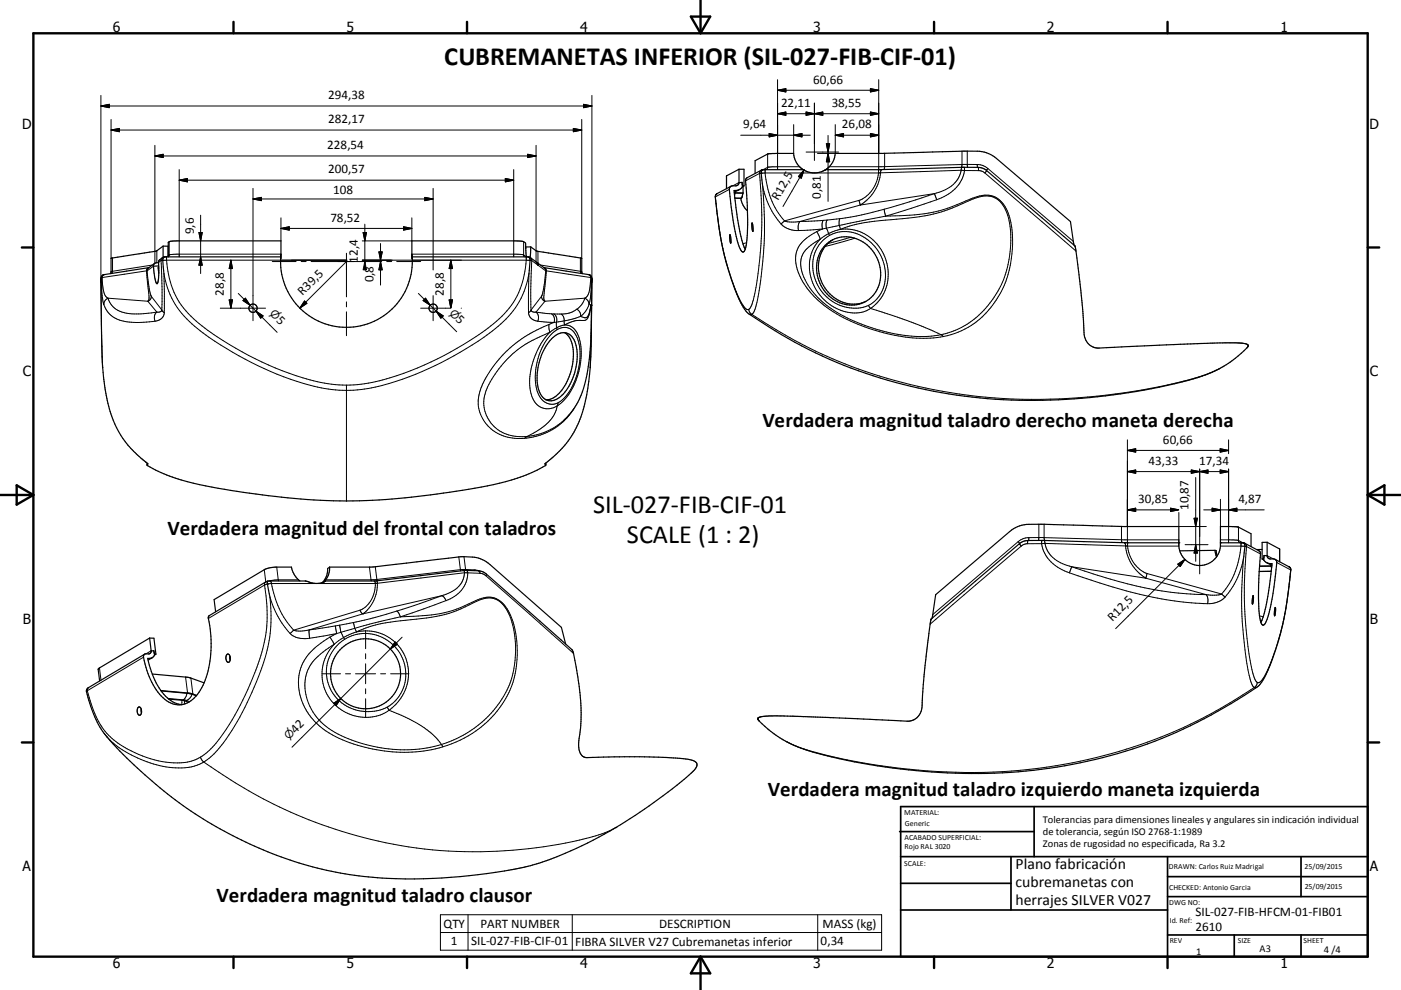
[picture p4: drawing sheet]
<svg xmlns="http://www.w3.org/2000/svg" width="420mm" height="297mm" viewBox="0 0 420 297" stroke-linecap="round" stroke-linejoin="round" font-family="sans-serif">
<g fill="none" stroke="#000" stroke-width=".36">
<path d="M214.9 58.1l-.4 .5a86.9 86.9 0 0 0 8 33l1.3 1.9a145.5 145.5 0 0 0 91.2 26.5 171.9 171.9 0 0 0 45-7l5.5-2.4M215 58.1h-.1M217.8 52.8v3.8M217.8 52.8h.1M219.2 55.9l-4.2 2.2M220.2 57.9h2.6M220.3 59.5h1.8M220.3 57.9h2.4M221.6 54.8a.99 .99 0 0 1-1 1h-1.1l-.6 .3a1.93 1.93 0 0 0-.1 1.8 60.6 60.6 0 0 0 3.2 17 .69 .69 0 0 0 .8 .7 .69 .69 0 0 0 .6-.8M221.6 50.8h1.5v5M221.6 50.8v4M221.6 50.8l-3.8 2"/>
<path d="M221.7 56.9l-1.6 .8M222.1 59.5a6.4 6.4 0 0 0 2 3.8M222.3 59.4l-.2 .1M222.3 59.4h.1M222.5 54.7l.2 1.2M222.5 54.7l-.9 .1M222.5 54.7l.1 1.3M222.6 56a2.54 2.54 0 0 1-2.5 1.2 70.1 70.1 0 0 0 3.2 17.3l.1 .3M222.7 55.9l-.1 .1M222.7 57.9l-.4 1.5M222.8 57.9h-.1M222.8 55.9v2"/>
<path d="M223.1 55.8l-.4 .1M223.1 55.8l-.5 .2M228.8 50.9l-4.8 2.4-.5 .7a83.2 83.2 0 0 1 0 20.5l-.1 .3M228.8 50.9a.91 .91 0 0 0-.6 1.1l.5 4M228.8 50.9h12M240.8 50.9l-.5-.3a6.1 6.1 0 0 1-2.4-4.6l-7.8 .2-3.7 2v3.8M240.8 50.9l.1 .1a6.3 6.3 0 0 0 5.9 .3l.7-.4h16.4l29.4-.7a3.9 3.9 0 0 1 2.5 1l26.5 22.6M247.5 50.9l.5-.3a6.3 6.3 0 0 0 2.4-4.6h14.4l28.2-.6a8.9 8.9 0 0 1 5.7 2.1l22.2 19 1.1 7.1M46.4 79l-1.9 1.4M47.5 78.8a1.12 1.12 0 0 0-1.5 1.1M47.6 79.8l-1.6 .1M48.8 77.2l-.1 .1a1.92 1.92 0 0 0-1.1 2.6l-.1 3.7a1.47 1.47 0 0 1-.5 1.5l-.6-2-.4-3.2"/>
<path d="M48.9 73.8l-2.1 1.5-13.4 2.1-.1 4.3-.2 .4M48.9 73.8l1.5 .1v3.1M48.9 73.8v3.4M49.4 77.1l-.6 .1M50.4 77.1v-4.4l.7-.3 33.1-.1-.1 5.3M84.2 77.1h-34.8a.93 .93 0 0 0-.6 1l.4 4M84.2 76.3a19.7 19.7 0 0 0 19.7 21.9 19.7 19.7 0 0 0 19.6-21.9M123.6 77.1h34.7a.92 .92 0 0 1 .6 1l-.3 4M157.6 74l.2 3.1M157.6 74.5v-1.6l-.6-.4-1.2-.2h-32.3l.1 5.3M158.4 77.1l.5 .1M158.9 77.2l1.7 1.3 .7 1"/>
<path d="M159.1 74.1l1.8 1.2 13.5 2.2M159.1 74.1l-.1 3.2M159.1 74.1h-1.5M160.8 78.8l.5 .2v.5M161.2 78.9l2 1.5M161.3 79.5h.1M174.4 77.5h.1M174.4 77.5v4.2l.2 .4M218.8 70.4v.9l.3 1.6M218.8 70.4h.1M218.9 70.4l.2 2.5M219.1 72.9h.1"/>
<path d="M225.5 66.9l.2 2.5-.3-1.4zM225.7 69.4h.1M247.4 73.6a9.6 9.6 0 0 1 15.1 3 9.9 9.9 0 0 1-4.3 14.5 10.7 10.7 0 0 1-13.4-9.9 9.7 9.7 0 0 1 2.6-7.6zM249.8 71.9a10.4 10.4 0 0 0-1.5 15.7 9.7 9.7 0 0 0 11.3 2.8M322.3 73.8l1.7 13.2 1 13.3a4.3 4.3 0 0 0 4.5 4.1l30.4-1.3 11.5-.2a3.6 3.6 0 0 1 2.8 .8v.2a7.9 7.9 0 0 1-2.9 2.8l-2.5 1.9-3.3 2M322.3 73.8h.1M44.6 80.3l-13.4 2.1-.6 .3-.3 1 .1 13.7a115.3 115.3 0 0 0 1.1 19.5 31 31 0 0 0 10.2 20.1l2.6 2.1M44.6 80.3h.1M47.5 81.1l.1 .8M47.6 80.2h-.2l.1 .9M47.6 81l-.1 .1M163.1 80.3h.1"/>
<path d="M163.1 80.3l13.4 2.1 .6 .3 .4 .9-.2 13.8a95.3 95.3 0 0 1-2 23.8 29.8 29.8 0 0 1-11.9 17.9M169.2 99.8a7.5 7.5 0 0 1 2.7 7.2 16.7 16.7 0 0 1-5.5 12.1l-1.4 .7-1.3 .1M177.3 92a86.4 86.4 0 0 1-2.4 24.5 21.3 21.3 0 0 1-5.9 9.6M165.3 101.7a4.1 4.1 0 0 1 5.6-1.2 9.5 9.5 0 0 1 1.9 8.8 14.4 14.4 0 0 1-6.1 10.6 3.5 3.5 0 0 1-5.1-2.6 17.3 17.3 0 0 1 3.7-15.6zM365.5 110.6h.1M44.3 139.1v.1M44.3 139.2a.27 .27 0 0 0-.2 .3 .27 .27 0 0 0 .2 .2 55.6 55.6 0 0 0 19.2 6.4l1.9 .4a197.6 197.6 0 0 0 54.1 3 227.2 227.2 0 0 0 33.9-5.5l4.3-1.5 3.4-1.5 2.3-1.3 .2-.2-.2-.3M163.4 139.1v.1M80.3 174.4l-17.5 10.3-.3 .3a35.8 35.8 0 0 1-1.6 20.6 8.6 8.6 0 0 1-7.5 5.9 9.9 9.9 0 0 1-7.4-6 23.3 23.3 0 0 1-2.9-8.9l.3-.4M80.3 174.4l11.3-.1a7.6 7.6 0 0 0 5.5 .3M80.3 174.4l-.2 .7 .8 4M89.9 174.3a6.7 6.7 0 0 1-2.5-4.2l-5.2 .1-2.8 .6-15.2 9.1 .4 3.6"/>
<path d="M97.5 174.3l-.3 .3M97.5 174.4l-.4 .2M97.5 174.3h.1M97.5 174.3h15.3l26.4-3.1 5.2 .2 1.4 .8 25.8 23a97.2 97.2 0 0 1 2.5 15.8 57.2 57.2 0 0 1-.6 12.2 3.4 3.4 0 0 0 2 4l19.2-.1a57.8 57.8 0 0 1 13.3 1.2 1.45 1.45 0 0 1 1 1.2 1.45 1.45 0 0 1-.7 1.4l-3.9 3.5a144.4 144.4 0 0 1-39.2 23.3l-3.7 1.3-4.6 1.2a163.9 163.9 0 0 1-50.7 2.4 122.6 122.6 0 0 1-67.1-34.2 42.3 42.3 0 0 1-10.3-12.5l-2.4-6.6-.5-1.9 .2-.8 17.3-10.4M97.6 174.3h-.1M98.8 170.1h13.3l25.9-3.1 3.7 .1a8.8 8.8 0 0 1 5.2 2.3l21.4 18.8 1.3 5M98.8 170.1a5.5 5.5 0 0 1-1.8 4.5M98.8 170.1l-.6 .5a5.4 5.4 0 0 1-1.6 4.2M353.4 162.8a787.8 787.8 0 0 1-40.5-.7l-4.7 .1a3.9 3.9 0 0 0-2.6 .9l-26.4 22.6M364.2 165.1l-10.5 .2M364.2 165.1l.4 .1 .3 1.6M364.2 165.1l.5 2"/>
<path d="M365.9 162.8h6.7a.9 .9 0 0 1 .6 1.1l-.4 4M372.6 162.8l4.8 2.4 .5 .6a98.3 98.3 0 0 0-.1 20.2l.2 .8M375.1 164v-3.9l-3.8-2-2.2-.1h-3.2v5.8a6.2 6.2 0 0 1-6.2 5.9 6.2 6.2 0 0 1-6.3-5.9v-5.8h-16.7l-12-.4a130.5 130.5 0 0 0-18.3 0l-1.3 .4-1.8 1-22.8 19.4-1 7.1M375.7 178.7l.1 1.2-.3 1.3-.1-1.1zM378.4 167.7l.4 .2M378.4 164.9h-1.6M378.4 167.7l.5 .3M378.8 167.9l.1 .1M378.9 168a2.62 2.62 0 0 0 2.5 1.1l-.7 6.1a43.1 43.1 0 0 1-2.7 11.5M379 166.7l-.2 1.2M379 166.7h.9M379 166.7l-.1 1.3"/>
<path d="M379.8 168.8l1.5 .8M379.9 162.7v4M379.9 162.7h-1.5v5M379.9 162.7l3.8 2v3.8M379.9 166.7a.99 .99 0 0 0 1 1h.9a1.05 1.05 0 0 1 1 1.1 66.2 66.2 0 0 1-3.4 18.1 .69 .69 0 0 1-.7 .7 .69 .69 0 0 1-.7-.8M381.1 169.8l-3.5 .1M381.1 171.4l-3.6 .1M381.3 169.8l-3.7 .1M382.3 167.8l4.2 2.3 .4 .5a87.8 87.8 0 0 1-8 33l-1.2 1.8a145.3 145.3 0 0 1-91.2 26.6 174.3 174.3 0 0 1-44.5-6.9l-6.1-2.5M44.9 191.4l1.3 .1 .5 4.7M44.9 191.4l.4 3.8M44.9 191.4l-15.3 9.1-.2 .4 .5 3.4"/>
<path d="M45.3 195.2v.1M45.3 195.3a.83 .83 0 0 1-.7 .9h-1.2M45.6 197.3l-1.2 .8M46.1 195.2l.3 1.2M46.1 195.2l-.8 .1M46.1 195.2l.2 1.3M46.3 196.5a1.77 1.77 0 0 1-2 1 20.2 20.2 0 0 0 6.9 12.7l1.7 .9 1.7 .3M46.4 196.4l-.1 .1M46.7 196.2l-.3 .2M46.7 196.2l-.3 .3M68.1 196.3a1.23 1.23 0 0 1 .8 2 .62 .62 0 0 1-.8 .3 .62 .62 0 0 1-.3-.8l-.1-.8zM68.9 196.9l.1 1.1"/>
<path d="M279.1 185.8l-1.8 13.8-.8 10.1a7.2 7.2 0 0 1-1.3 5.3l-1.4 1-1.4 .4-37.6-1.6h-5l-2.3 .5M279.1 185.8h.1M279.2 185.7l-.1 .1M279.2 185.7h.1M375.5 181.2h.1M382.3 182.3l.1 .9-.3 1.5zM382.4 182.3h-.1M41.4 212.3a.6 .6 0 0 1 .7-.1 .6 .6 0 0 1 .3 .6 1.13 1.13 0 0 1-.7 1.8 1.8 1.8 0 0 1-.3-2.3zM42.3 212.8l.1 1.1M45.6 202.2l10.9 1 4.7 1.7M48.2 207.2l8.9 .8 1.9 .6M48.3 207.3l8.2 .7 2.4 .7"/>
<path d="M50.6 209.7l4.4 .4 1.5 .6M227.2 215.7l.1 .1M227.3 215.5l-.1 .1M227.3 215.5v.4M227.3 215.9h.1M227.3 215.4v.1M227.3 215.9v.1M227.3 215.4h.1M227.3 216l.2 .1M227.4 216v.1M227.5 215.3l-.1 .1M227.5 215.3h.1"/>
<path d="M227.5 216.1v.1M227.5 216.2a33.4 33.4 0 0 0 8.4 6.4M235.9 222.6h.1"/>
<circle cx="75.9" cy="92.5" r="1.26"/>
<circle cx="129.9" cy="92.5" r="1.25"/>
<circle cx="109.6" cy="202.1" r="10.5"/>
</g>
<g fill="none" stroke="#000" stroke-width=".3">
<path d="M30.3 28.6v56.1l.5 25.6M30.3 31.8h147.2M30.3 31.8l2.5-.5v1zM33.3 39h141.1M33.3 39l2.5-.5v1zM33.3 35.8v41.7M171.9 38.5l2.5 .5-2.5 .5zM174.4 35.8v41.7M175 31.3l2.5 .5-2.5 .5zM177.5 28.6v56.1l-.5 25.6M233.1 23.9v27M233.1 27.1h30.3"/>
<path d="M233.1 27.1l2.5-.5v1zM233.1 34.1l2.5-.5v1zM233.1 34.1h30.3M237.9 37.4v8.6M241.7 33.6l2.5 .5-2.5 .5zM244.2 30.9v17.2M244.2 34.1l2.5-.5v1zM250.4 37.4v8.6h-5.3M261 26.6l2.4 .5-2.4 .5zM261 33.6l2.4 .5-2.4 .5zM263.4 23.9v27M46.4 43.6v35.4"/>
<path d="M46.4 46.8h114.3M46.4 46.8l2.5-.5v1zM53.7 50.9v26.2M53.7 54.1h100.3M53.7 54.1l2.5-.6v1.1zM75.9 59.7h54M75.9 59.7l2.5-.5v1zM75.9 56.5v39.7M127.4 59.2l2.5 .5-2.5 .5zM129.9 56.5v24.5M151.5 53.5l2.5 .6-2.5 .5zM154 50.9v26.2"/>
<path d="M158.2 46.3l2.5 .5-2.5 .5zM160.7 43.6v35M214.5 59.1h-.1M214.5 59.1a90.5 90.5 0 0 0 7.2 30.7l1.3 2.2a1.26 1.26 0 0 0 1.5 .8M215 58.1l-.5 .5v.5M217.8 52.8v3.8M218.7 56.8l-4.2 2.3M220.3 59.4l1.9 .1M220.3 57.9l-.1 .7M220.4 57.5v.4M220.5 57.2l-.4 .2M221.6 54.8l-1.9 1"/>
<path d="M222.1 40.6h20.8M227.7 52l-4.2 2.3M227.7 52a144.5 144.5 0 0 1 .5 21.1 85.1 85.1 0 0 1-2.8 18.4l-.9 1.3M228.2 51.1l-.4 .5-.1 .4M229.4 51.9l-1.7 .1M229.4 50.9v1M229.4 51.9a24.2 24.2 0 0 0 5.8 14.4M230.1 46.2v4M230.1 50.2l-1.3 .7M230.1 50.2l-.2 .7M230.6 40.1l2.5 .5-2.5 .5zM237.9 40.6l2.5-.5v1z"/>
<path d="M239.7 50l-9.6 .2M241 51l-6.3 11M241 51l-.8 2.5-.8-.5zM241.7 45.6h9.7M247.8 43.1h.9l-.4 2.5zM248.3 40.6v19.8M248.3 46l.4 2.5h-.9zM250.4 40.6h13M250.4 40.6l2.5-.5v1zM261 40.1l2.4 .5-2.4 .5zM263.4 50.9a9.7 9.7 0 0 1-5.9 9.2M264 51.8l-34.6 .1"/>
<path d="M264 51.8a12.7 12.7 0 0 1-6.1 9.7M264.4 50.9l-.4 .9M265.2 46v4M265.2 50h-16.6M265.2 50l-.2 .9M280.1 58.1l.7 1.8M280.1 58.1a153.3 153.3 0 0 1-27.5 7.4l-.8 .1M280.1 58.1l-22.2 3.4M280.8 59.9l-15.3 4.9M288.2 51.1l-24.2 .7M288.2 51.1l1 .1M288.2 51.1a8.5 8.5 0 0 1-6.7 6.6l-1.4 .4"/>
<path d="M288.4 45.4v4.2l-.2 .6M288.5 50.2l-.3 .9M289.1 50.2h.1M289.1 50.2l.1 1M289.2 51.2h4.2M289.2 51.2a10.8 10.8 0 0 1-7.6 8.4l-.8 .3M290 45.3l.1 4.9M293 49.4l.1 .8M293 49.4l1.9 .4 1.3 .8M293 49.4l-27.8 .6M293.3 50.2h.1M293.3 50.2l.1 1"/>
<path d="M293.4 51.2l1 .2 .9 .5M295.3 51.9l27.3 23.4M295.8 51.2l-.5 .7M295.8 51.2h.1M296.2 50.6l-.5 .5M296.2 50.6l25.6 21.8M33.7 77.4v4M45.7 79.5l-12 1.9M46 79.9l-1.9 1.4M47 75.2v3.6M48.3 78.2l-.8 .5M48.3 78.2l.3 8.7-.1 6.1"/>
<path d="M48.7 77.3l-.4 .9M49.9 78.1h53.9M49.9 77.1v1M49.9 78.1l-1.6 .1M49.9 78.1a25.1 25.1 0 0 0 11.5 20.4 93.3 93.3 0 0 0 37 16.6l5.5 .4M50.7 72.5v4M50.7 76.5l-.1 .6M50.7 76.5l-.3 .2M59.6 69.8h1l-.4 2.5zM60.2 64.6v17.5M60.2 77.1l.4 2.5h-1zM69.2 78.1v14.4"/>
<path d="M69.2 78.1l.5 2.5h-1zM81.6 78.5h7.2M84.2 76.3h-31.3l-2.2 .2M84.2 68.5h39.3M84.2 68.5l2.5-.5v1zM84.2 65.4v6.9M90.3 78.5h1.5M93.3 78.5h21.1M103.9 78.5h.1M103.9 76v13.1M103.9 78.5l-14 13.9M104 78.1h.1"/>
<path d="M108.6 78.1h49.2M108.9 69.8h1l-.5 2.5zM109.3 79l.1-.5 .1 .5M109.4 67.3v11.7M113.6 75.6h1l-.5 2.5zM114.1 73.1v12.4M114.1 78.5l.5 2.5h-1zM115.9 78.5h1.5M118.9 78.5h7.2M121 68l2.5 .5-2.5 .5zM123.5 76.3h31.3l2.2 .2M123.5 65.4v6.9h-14.9"/>
<path d="M135.2 78.1l-.1 14.3-.4-2.4h1l-.5 2.3M135.2 78.1l.5 2.5h-1zM157 72.5v4M157 76.5l.8 .6v1M157 76.5l.2 .6M157.8 78.1l1.6 .1M157.8 78.1a25.2 25.2 0 0 1-11.5 20.4 92.8 92.8 0 0 1-36.9 16.6l-5.5 .4M159 77.3l.4 .9M159.4 78.2l4.2 3.1M159.4 78.2l-.3 8.7 .1 6.1M161.3 75.4v3.6M162 79.5l12 1.9"/>
<path d="M174 77.4v4M223.1 74.2l.4 .2M223.8 72.8l-1.1 .3M234.2 67.2l1.8 1.3 1.4 .5 2 .2M234.2 67.2a24.7 24.7 0 0 1-5.5-11.2l.2 4.2a112 112 0 0 1-.7 22.8 33.8 33.8 0 0 1-2.3 10.8l-.5 .5M235.2 66.3l-1 .9M235.2 66.3l2.2 .3 2.5-.1M239.9 66.5a2.91 2.91 0 0 0-.5 2.7M244.9 69.5a10.3 10.3 0 0 0-6.2 6.3 14 14 0 0 0 3.5 11 35.8 35.8 0 0 0 17.1 11.3 47.9 47.9 0 0 0 23.5 2.9M244.9 69.5l1 2.3M245.9 71.8l-.7 .4a8.5 8.5 0 0 0-5.1 5.7 12.2 12.2 0 0 0 3.2 9.2 34.4 34.4 0 0 0 17 10.9 43.3 43.3 0 0 0 21.8 2.4M245.9 71.8a12.9 12.9 0 0 0 1.6 18.5 12 12 0 0 0 12.6 2.7l.9-.5"/>
<path d="M246.6 68.7l-7.2 .5M246.6 68.7l-1.7 .8M246.8 66.1l-.3 1.3 .1 1.3M246.8 66.1l-6.9 .4M247.8 68.5l-1.2 .2M247.8 68.5l.6 1.6M248 66l-.3 .9 .1 1.6M248 66l-1.2 .1M248.4 70.1l-2.5 1.7M248.4 70.1l.3 .5M248.7 70.6a11.3 11.3 0 0 1 14.7 4.9 11.5 11.5 0 0 1-2.1 15.6l-.9 .5M248.7 70.6a10.9 10.9 0 0 0-3.6 14.9 12.2 12.2 0 0 0 15.3 6.1"/>
<path d="M251.8 65.6a4 4 0 0 0 .2 3.2M251.8 65.6l-3.8 .4M252 68.8a45.5 45.5 0 0 1 15.2-2.9 54.3 54.3 0 0 0 17.6-3.2l2.3-1a22.9 22.9 0 0 1 8.4-2.9 6.5 6.5 0 0 1 6.4 5 30.1 30.1 0 0 1-11.5 33.1l-3.9 2.2-4.4 1.3M252 68.8l-3.6 1.3M252 68.8a13.3 13.3 0 0 1 14.2 15.2 12 12 0 0 1-5.2 8.5M255.1 71.2l-6.9 1.9M256.3 71.5l-8.9 2.4M257.5 60.1l.4 1.4M257.5 60.1l-22.3 6.2M257.9 61.5l-18 5M265.1 62.8l.4 2M265.5 64.8l-17.7 3.7"/>
<path d="M265.5 64.8h1.5a50.6 50.6 0 0 0 24.6-5.4 7.5 7.5 0 0 1 7.5 .1 11 11 0 0 1 4.1 8 31.1 31.1 0 0 1-7.2 26 23.6 23.6 0 0 1-13.2 7.5M30.3 83.4v.4v-.2M30.3 83.4l.3 5.3 .5 2.7M30.4 83.2l-.1 .2M30.4 83.4h-.1M30.6 83.3l-.2 .1M30.6 83.3a10.8 10.8 0 0 0 1.2 5.8l.6 .4M31.1 91.4a7.9 7.9 0 0 0 7.6 5.2l2.9 .2 4.9-.4M31.3 82.4l-.5 .3-.2 .6M32.4 89.5a2.01 2.01 0 0 0-1.3 1.9M32.4 89.5a6.7 6.7 0 0 0 6.6 4.6l3.3 .1 4.7-.6M32.4 89.5l11.9 .9"/>
<path d="M33.7 81.4l-.2 .6M33.7 81.4l-.4 .1M43.9 81.3l-13.3 2M43.9 81.3h.2M43.9 81.3l.6 6.3a3 3 0 0 1-.1 2.7l-.1 .1M44.1 81.3l.1 1.2a21.9 21.9 0 0 0 1.2 6.4M44.3 90.4l2.7 3.2M44.5 80.4l-.4 .9M44.6 80.3l-.5 .3-.2 .7M45.4 88.9l3.1 4.1M45.4 88.9l-.4 1-.7 .5M47 93.6a2.26 2.26 0 0 0-.5 2.8"/>
<path d="M47.6 80.4l-.1 .1M48.5 93l.8 .8M48.5 93a1.14 1.14 0 0 1-1.5 .6M49.3 93.8l-.1-11.7a25.7 25.7 0 0 0 10.8 17.2 96.3 96.3 0 0 0 37.4 17.3 47.3 47.3 0 0 0 25.3-3.6 97 97 0 0 0 28.2-16.5 24.7 24.7 0 0 0 7.7-14.4l-.1 11.7M49.3 93.8a2.84 2.84 0 0 1-2.8 2.6M66 92.5h13.6M68.7 90h1l-.5 2.5zM71.4 88l11.7 11.7M73.6 89.5l1.4 2.1-2.1-1.4zM76.7 93.4l2.2 1.4-.7 .7zM91.3 90.3l.7 .7-2.1 1.4zM103.9 90.6v1.5"/>
<path d="M103.9 93.6v7.1M125.4 88l11.5 11.5M126.1 92.5h8.9M127.6 89.5l1.4 2.1-2.1-1.4zM129.9 88.7v7.5M130.7 93.4l2.2 1.4-.7 .7zM138.3 92.5h.1M158.5 93.8a2.84 2.84 0 0 0 2.7 2.6M159.2 93l-.7 .8M159.2 93a1.12 1.12 0 0 0 1.5 .6M160.7 93.6l4.7 .6M160.7 93.6a2.24 2.24 0 0 1 .5 2.8"/>
<path d="M161.2 96.4l4.9 .4M162.3 88.9l.2 .8 .9 .7M162.3 88.9l-3.1 4.1M163.1 80.3l.5 .3 .2 .7M163.2 80.4l.4 .9M163.4 90.4l-2.7 3.2M163.6 81.3h.2M163.6 81.3l-.1 1.2a21.5 21.5 0 0 1-1.2 6.4M163.8 81.3l13.3 2M163.8 81.3l-.7 7.3a1.66 1.66 0 0 0 .3 1.8M164.6 97.3a39 39 0 0 0-11.7 7.1 36.3 36.3 0 0 0-7.5 9.4 12.1 12.1 0 0 0-1 11.1 12.3 12.3 0 0 0 12.9 6.6M164.6 97.3v1.2l.3 1.2"/>
<path d="M164.9 99.7a33.4 33.4 0 0 0-13.7 9 23 23 0 0 0-6 10.6 10.5 10.5 0 0 0 11.4 11.7l1.5-.1M164.9 99.7a21.8 21.8 0 0 0-5.7 18.3 5.1 5.1 0 0 0 7.8 3.8M165.4 94.2a2.16 2.16 0 0 1 .7 2.6M165.4 94.2h.7M166.1 94.2a2.18 2.18 0 0 1 .7 2.5M166.1 96.8l-1.5 .5M166.8 96.7l-.7 .1M166.8 96.7l.1 1.6M166.9 98.3l-2 1.4M166.9 98.3l.1 .6M167 98.9a3.9 3.9 0 0 1 6 2.4l.6 1.7a19.3 19.3 0 0 1-.9 10.2 14 14 0 0 1-5.4 7.7M167 98.9a17.6 17.6 0 0 0-6.5 14.7 7.7 7.7 0 0 0 3.4 7.3 3.9 3.9 0 0 0 3.4 0"/>
<path d="M168.2 94.2l.7 .7 .2 1.4M169.1 96.3l-2.3 .4M169.1 96.3l.2 1.2M169.3 97.5l-2.4 .8M169.3 97.5a4.5 4.5 0 0 1 4.3 3.8 20.9 20.9 0 0 1-5.5 19.7l-1.1 .8M172.9 92.8l-1.8 1a12.6 12.6 0 0 1-5 .4M172.9 92.8a2.09 2.09 0 0 1 1.2 2.1M174 81.4l.4 .1M174 81.4l.2 .6M174.1 94.9l-5 1.4M175.3 89.5a2.01 2.01 0 0 1 1.3 1.9M175.3 89.5a5.8 5.8 0 0 1-2.4 3.3"/>
<path d="M175.3 89.5l-11.9 .9M176.4 82.4l.5 .3 .2 .6M176.6 91.4a7.2 7.2 0 0 1-2.5 3.5M177.1 92l-.6 2.4a1.22 1.22 0 0 1-2.1 .7l-.3-.2M177.1 83.3l.3 .1M177.1 83.3l-.3 3.5a3.4 3.4 0 0 1-1.5 2.7M177.1 92l-.4 2.1a2.24 2.24 0 0 1-1.5 2h-1a9.1 9.1 0 0 0-4.9 1.4M177.2 91.6h.1M177.2 91.3l.1 .3M177.2 91.3h.1M177.2 91.3l-.1 .7M177.2 91.6l-.1 .4"/>
<path d="M177.3 91.6v.7M177.3 91.7v.2M177.4 83.2v.2M177.4 83.4l.1 .4M177.4 83.4l-.3 5.3-.5 2.7M224.5 92.8l.3 .9 .6 .6M224.6 94.2l.8 .1M225.4 94.3a151.3 151.3 0 0 0 97.9 25 168.1 168.1 0 0 0 37.1-6.5l5.1-2.2M260.4 91.6l.6 .9M261 92.5l10.9 3.6 10.2 4.3M103.9 115.5v34.8M282.1 100.4l.7 .6"/>
<path d="M158.1 130.9l-.8 .6M167 121.8a11.3 11.3 0 0 1-6.2 7.6l-2.7 1.5M167.3 120.9l-.3 .9M169 126.1a19.4 19.4 0 0 1-10.9 4.8M172.1 122.5a19 19 0 0 1-14.8 9M338 132l.1 31.8M338 135.1l2.5-.5v1zM338 135.1h30.3M365.8 134.6l2.5 .5-2.5 .5zM368.3 132v4.1M311.5 157.3v4M313 157.3v4.2l.2 .6"/>
<path d="M336.2 157.9v4.3l.3 .6M338 153l2.5-.5v.9zM338 141.5l2.5-.5v1zM338 141.5h30.3M353.1 152.9l-2.2-.4v.9l2.2-.4h-15.1M353.4 153.8v4.2h8.3M357.2 141l2.5 .5-2.5 .5zM358 155.5h1l-.5 2.5zM358.5 143.3v25.1M359.7 141.5l2.5-.5v1zM359.7 140.7v31.5M360.9 153h18.1"/>
<path d="M363.4 152.5l2.5 .5-2.5 .4zM365.8 141l2.5 .5-2.5 .5zM365.9 149.8v8.2M368.3 140.7v22.1M368.3 153l2.5-.5v.9zM371.3 158.1v4M79.2 170.9l.5 3.7M79.3 175.5l-16.8 10.1M79.3 175.5a44.8 44.8 0 0 1-3.6 28 67.7 67.7 0 0 1-13 21.6l-2.6 2M79.6 174.6l-.3 .9M81 174.3l.4 .8M81.4 175.1l-2.1 .4"/>
<path d="M81.4 175.1h31.1M81.4 175.1a27.4 27.4 0 0 0 6.6 14M83 170.1l.4 3.8M83.4 173.9h6.1M83.4 173.9l.1 .4M83.4 173.9l-2.6 .4M110.8 170.1l.5 4.2M112.2 174.3l.3 .8M112.5 170l.5 3.8M112.5 175.1a8.4 8.4 0 0 1-4.6 8M113 173.8l-15.4 .1M113 173.8v.4"/>
<path d="M113 174.2v.1M113 174.3l.1 .7M113.1 175l-.6 .1M113.1 175a11.1 11.1 0 0 1-4.3 9.2M132.4 178.7l.7 .5 .6 1M132.4 178.7l-8.2 3-8.4 2.6-9.9 2.5M132.4 178.7l-23.6 5.5M137.6 167.1l.4 3.8M138 170.9l.1 .4M138 170.9l-25 2.9M139.1 167l.5 3.8M139.2 171.3l.1 .5"/>
<path d="M139.3 171.8l-26.2 3.2M139.3 171.8l.9 .1M139.3 171.8a7.1 7.1 0 0 1-5.6 6.5l-1.3 .4M139.6 170.8v.3M139.6 170.8l2.6 .2M139.6 170.8l-1.6 .1M139.8 171.1l.4 .8M140.2 171.9l3.7 .1M140.2 171.9a8.9 8.9 0 0 1-6.5 8.3M142.2 171v.2M142.2 171l1.3 .3M143.5 171.3l.4 .7"/>
<path d="M143.9 172l.9 .2 .9 .5M145.7 172.7l26.2 23.3M145.8 172.2l-.1 .5M305.3 162.5l.4 .5M305.3 162.5l-25.6 21.9M305.6 163.1l.6 .7M306.2 163.8l-27.3 23.5M308.1 163.1l-1 .2-.9 .5M308.2 162.2l-.1 .9M308.5 161.3l-.1 .9M308.5 161.3l-1.5 .2-1.7 1M311.5 161.3l-.1 .8"/>
<path d="M311.5 161.3h1.2a769.2 769.2 0 0 0 40.7 .7M311.5 161.3h-3M312.3 163.1h-4.2M312.3 163.1a10.7 10.7 0 0 0 7.6 8.5l.7 .3M312.4 162.1l-.1 1M312.9 162.1l.3 .3 .1 .6M313.3 163a8.5 8.5 0 0 0 6.6 6.6l1.4 .4M313.3 163l-1 .1M313.3 163l24.1 .8M320.6 171.9a152.3 152.3 0 0 0 35.4 8.9l6 .3M321.3 170l-.7 1.9M321.3 170l3.9 1.3a115.7 115.7 0 0 0 36.4 7.1"/>
<path d="M321.3 170l22.2 3.5M337.1 162.8l.3 1M337.4 163.8h.7M337.4 163.8a12.8 12.8 0 0 0 6.1 9.7M338.1 162.8h.1M338.1 163.8h15.3M338.1 163.8a9.7 9.7 0 0 0 5.8 8.3M343.5 173.5l18.1 4.9M343.9 172.1l22.4 6.1M343.9 172.1l-.4 1.4M353.1 169.2l2.2-1.4-1.5 2.2zM355.3 167.8l-20.8 20.8"/>
<path d="M355.3 163.4h6.9M358.5 163.4l.5 2.5h-1zM361.6 178.4a3.1 3.1 0 0 1 .4 2.7M365.9 163.8h6.2M365.9 162l5.4 .1M366.3 178.2l1 .9M366.3 178.2a9.1 9.1 0 0 1-4.7 .2M367.3 179.1a24.2 24.2 0 0 0 5.5-11.2l-.5 8.4-.1 5.5a125 125 0 0 0 2.6 21.9l.6 1.8 .7 .8M367.3 179.1l-1.2 1-1.3 .6-2.8 .4M371.3 162.1l1.3 .7M371.3 162.1l.3 .7M372.1 162.8h.1"/>
<path d="M372.1 163.8l1.6 .2M372.1 162.8v1M372.1 163.8a24.6 24.6 0 0 1-5.8 14.4M373.2 163l.5 .5v.5M373.7 164l4.2 2.2M373.7 164l-.6 10.7v5.6a110.5 110.5 0 0 0 2.8 22.5l.5 1.4 .5 .6M379.9 166.7l1.8 1M380.9 169.1l.4 .2M381 169.5v.3M381.1 169.8l.1 .7M381.1 171.4h-3.6M382.8 168.8l4.2 2.2-.9 7.4a76.3 76.3 0 0 1-7.3 25l-1.1 1.3-.8 .1"/>
<path d="M383.6 164.7v3.8M386.4 170l.4 .3 .2 .7M43 197.2l-16.8 10M44.7 197.5l-.4 .2M45.3 195.2l-1.5 .9M87 190.1a6.5 6.5 0 0 0 5.8 1.4M87 190.1a27.6 27.6 0 0 1-6.1-11 46.5 46.5 0 0 1-4 25.4 69.8 69.8 0 0 1-12.3 21.2l-1.9 1.8-1.6 1.1M88 189.1l-1 1M92.7 189l.1 2.5M92.7 189a8 8 0 0 1-4.7 .1M98.9 191.1a17.8 17.8 0 0 0-8.8 9.6 17.3 17.3 0 0 0 8.6 19.2 45.5 45.5 0 0 0 34.1 4.2M98.9 191.1l1.3 2.2"/>
<path d="M100.2 193.3a18.8 18.8 0 0 0-7.8 7.5 15.1 15.1 0 0 0 6.2 17.8 42.8 42.8 0 0 0 33.8 4.8M100.2 193.3a12.9 12.9 0 0 0-.6 17.2 12.9 12.9 0 0 0 17 2.6M100.5 187.8l.4 2.3M100.5 187.8l-7.8 1.2M100.9 190.1l-8.1 1.4M100.9 190.1l-2 1M101.8 187.6l.4 2.1M101.8 187.6l-1.3 .2M102.2 189.7l-1.3 .4M102.2 189.7l.8 1.6M103 191.3l-2.8 2M103 191.3l.3 .5"/>
<path d="M103.3 191.8a11.8 11.8 0 0 0-4.8 13.6 11.8 11.8 0 0 0 12 8.1h.6a11.2 11.2 0 0 0 5-1.4M103.3 191.8a12 12 0 0 1 16.1 3.4 12 12 0 0 1-2.3 16.3l-1 .6M105.9 186.8l.5 1.7M105.9 186.8l-4.1 .8M106.4 188.5l-4.2 1.2M106.4 188.5l.5 1.1M106.9 189.6a42.5 42.5 0 0 1 16.3-3.7 55.6 55.6 0 0 0 11.5-1.9l3.5-1.3a28.5 28.5 0 0 1 8-3.3 6.4 6.4 0 0 1 6.1 4.3 28.2 28.2 0 0 1-10.1 34.8l-4.7 2.8-5.1 2.1M106.9 189.6l-3.9 1.7M106.9 189.6a12.9 12.9 0 0 1 14.5 7.1 12.9 12.9 0 0 1-3.9 15.7l-.9 .7M107.9 183.1l.4 .7 .5 .4M107.9 183.1l-19.9 6M108.8 184.2l-16.1 4.8"/>
<path d="M109.6 189.1v5.5M109.6 196.1v1.5M109.6 199.1v6M118.4 192.6l.7 .7-2.1 1.4zM119 183.3l.5 .6 .5 1.2M120 185.1l-13.6 3.4M120 185.1l1.4-.1a42.8 42.8 0 0 0 17.8-3.2 18.8 18.8 0 0 1 7.1-2.6 6.7 6.7 0 0 1 6.1 4 28.5 28.5 0 0 1-8.6 35.3 34.5 34.5 0 0 1-11 5.6M120.6 191.2l-18.4 18.4M133.7 180.2l-13.7 4.9M377.6 184.8l1.1 .2M378.3 186.1l-.4 .2M26.2 207.2l-.3 .4"/>
<path d="M26.2 207.2a28.7 28.7 0 0 0 6.4 13.4 31.5 31.5 0 0 0 23 8.1 12.3 12.3 0 0 0 4.5-1.6M26.5 206.3l-.3 .9M29.8 200.4l.5 3.7M50.3 209.5l4.6 .5M54.5 210.1v1.3M54.9 210l.9 .1M55.3 210.2l.1 1M55.6 203.1l.6 4.8M55.8 210.1l1.1 .4M56 208a2.57 2.57 0 0 1-1.1 2M57.2 203.4l.6 4.8M57.5 208.3a2.63 2.63 0 0 1-1.7 1.8"/>
<path d="M96.6 202.1h5.5M100.1 211l2.1-1.4-1.4 2.1zM102.2 209.6l-14.7 14.6M103.6 202.1h1.5M106.6 202.1h6M109.6 206.6v1.5M109.6 209.6v5.5M114.1 202.1h1.5M116.1 212.1l.5 1M116.6 213.1a34.3 34.3 0 0 1 15.3 9.6l.5 .7M117.1 202.1h5.5M376.1 206.3a150.6 150.6 0 0 1-95.1 25.2 168.6 168.6 0 0 1-40-6.8l-5.1-2.1"/>
<path d="M376.8 206.2l-.7 .1M376.9 204.8l-.2 .8-.6 .7M31.2 220a30.6 30.6 0 0 0 18.6 10.1 16.1 16.1 0 0 0 11.3-1.5M60.1 227.1l.4 .9 .6 .6M61.1 228.6a137.5 137.5 0 0 0 117.5 22.2l3.6-1.3 2.4-1.2M132.4 223.4l.4 .7M132 274.4h132.3v10.7h-132.3zM132 279.8h132.3M140.3 274.4v10.7M171.6 274.4v10.7M245.2 274.4v10.7"/>
</g>
<g fill="#000">
<circle cx="228.2" cy="52" r=".18"/>
<circle cx="240.8" cy="50.9" r=".18"/>
<circle cx="48.8" cy="78.1" r=".18"/>
<circle cx="158.9" cy="78.1" r=".18"/>
<circle cx="163.4" cy="139.2" r=".18"/>
<circle cx="80.2" cy="175.2" r=".18"/>
<circle cx="353.4" cy="162.8" r=".18"/>
<circle cx="365.9" cy="162.8" r=".18"/>
<circle cx="373.2" cy="163.9" r=".18"/>
<circle cx="184.6" cy="248.3" r=".18"/>
</g>
<g fill="none" stroke="#000" stroke-width=".71">
<path d="M10 10h400v277h-400zM70 6.6v3.4M140 6.6v3.4M207.1 5h5.8l-2.9 5zM210 0v10M280 6.6v3.4M350 6.6v3.4M6.6 74.2h3.4M410 74.2h3.5M0 148.5h10M5 145.6l5 2.9-5 2.9zM410 148.5h10.1"/>
<path d="M410 148.5l5.1-2.9v5.8zM6.6 222.7h3.4M410 222.7h3.5M70 287v3.4M140 287v3.4M210 287v10M210 287l2.9 5h-5.8zM280 287v3.4M350 287v3.4"/>
</g>
<g fill="none" stroke="#000" stroke-width=".51">
<path d="M269.7 249.5h40.3M270 242h140v45h-140zM270 257h140M303.1 257v16M310 242v15M350 257v30M390.1 257v12M270 265h33.1M270 273h80M350 269h60M350 263h60M350 280.5h60"/>
<path d="M370 280.5v6.5M390.1 280.5v6.5"/>
</g>
<g fill="#000" stroke="#000" stroke-width=".3">
<path d="M30.3 31.8l2.5-.5v1zM33.3 39l2.5-.5v1zM171.9 38.5l2.5 .5-2.5 .5zM175 31.3l2.5 .5-2.5 .5zM233.1 27.1l2.5-.5v1zM233.1 34.1l2.5-.5v1zM241.7 33.6l2.5 .5-2.5 .5zM244.2 34.1l2.5-.5v1zM261 26.6l2.4 .5-2.4 .5zM261 33.6l2.4 .5-2.4 .5zM46.4 46.8l2.5-.5v1zM53.7 54.1l2.5-.6v1.1z"/>
<path d="M75.9 59.7l2.5-.5v1zM151.5 53.5l2.5 .6-2.5 .5zM158.2 46.3l2.5 .5-2.5 .5zM230.6 40.1l2.5 .5-2.5 .5zM241 51l-.8 2.5-.8-.5zM237.9 40.6l2.5-.5v1zM247.8 43.1h.9l-.4 2.5zM248.3 46l.4 2.5h-.9zM250.4 40.6l2.5-.5v1zM261 40.1l2.4 .5-2.4 .5zM59.6 69.8h1l-.4 2.5zM60.2 77.1l.4 2.5h-1z"/>
<path d="M84.2 68.5l2.5-.5v1zM108.9 69.8h1l-.5 2.5zM113.6 75.6h1l-.5 2.5zM121 68l2.5 .5-2.5 .5zM127.4 59.2l2.5 .5-2.5 .5zM68.7 90h1l-.5 2.5zM69.2 78.1l.5 2.5h-1zM73.6 89.5l1.4 2.1-2.1-1.4zM76.7 93.4l2.2 1.4-.7 .7zM91.3 90.3l.7 .7-2.1 1.4zM109.4 78.5l.5 2.5h-1zM114.1 78.5l.5 2.5h-1z"/>
<path d="M127.6 89.5l1.4 2.1-2.1-1.4zM130.7 93.4l2.2 1.4-.7 .7zM134.7 90h1l-.5 2.5zM135.2 78.1l.5 2.5h-1zM338 135.1l2.5-.5v1zM365.8 134.6l2.5 .5-2.5 .5zM338 153l2.5-.5v.9zM338 141.5l2.5-.5v1zM350.9 152.5l2.5 .5-2.5 .4zM357.2 141l2.5 .5-2.5 .5zM358 155.5h1l-.5 2.5zM359.7 141.5l2.5-.5v1z"/>
<path d="M363.4 152.5l2.5 .5-2.5 .4zM365.8 141l2.5 .5-2.5 .5zM368.3 153l2.5-.5v.9zM353.1 169.2l2.2-1.4-1.5 2.2zM358.5 163.4l.5 2.5h-1zM118.4 192.6l.7 .7-2.1 1.4zM100.1 211l2.1-1.4-1.4 2.1z"/>
</g>
<g font-size="7.9">
<text x="133.2" y="19.5">CUBREMANETAS INFERIOR (SIL-027-FIB-CIF-01)</text>
<text x="177.8" y="153.9">SIL-027-FIB-CIF-01</text>
<text x="188" y="162.9">SCALE (1 : 2)</text>
</g>
<g font-size="6.3">
<text x="228.6" y="128.2">Verdadera magnitud taladro derecho maneta derecha</text>
<text x="50.2" y="160.4">Verdadera magnitud del frontal con taladros</text>
<text x="230.2" y="238.9">Verdadera magnitud taladro izquierdo maneta izquierda</text>
<text x="64.9" y="270.6">Verdadera magnitud taladro clausor</text>
</g>
<g font-size="4.7">
<text x="304.5" y="260.9">Plano fabricación</text>
<text x="304.5" y="266.2">cubremanetas con</text>
<text x="304.5" y="271.6">herrajes SILVER V027</text>
</g>
<g font-size="4.2">
<text x="33.9" y="9.6">6</text>
<text x="103.9" y="9.6">5</text>
<text x="173.9" y="9.6">4</text>
<text x="243.8" y="9.6">3</text>
<text x="313.9" y="9.6">2</text>
<text x="383.9" y="9.6">1</text>
<text x="6.7" y="38.7">D</text>
<text x="410.5" y="38.7">D</text>
<text x="6.9" y="112.9">C</text>
<text x="410.7" y="112.9">C</text>
<text x="6.9" y="187.1">B</text>
<text x="410.7" y="187.1">B</text>
<text x="6.8" y="261.4">A</text>
<text x="410.7" y="261.4">A</text>
<text x="33.9" y="290.4">6</text>
<text x="103.9" y="290.4">5</text>
<text x="173.9" y="290.4">4</text>
<text x="243.8" y="290.4">3</text>
<text x="313.9" y="290.4">2</text>
<text x="383.9" y="290.4">1</text>
</g>
<g font-size="3.9">
<text x="98.4" y="29.7">294,38</text>
<text x="243.8" y="25.1">60,66</text>
<text x="234.2" y="32">22,11</text>
<text x="249.3" y="32">38,55</text>
<text x="98.4" y="37">282,17</text>
<text x="222.8" y="38.5">9,64</text>
<text x="252.4" y="38.5">26,08</text>
<text x="98.1" y="44.7">228,54</text>
<text x="98.4" y="52">200,57</text>
<text x="99.9" y="58.2">108</text>
<text x="246.1" y="59.7" transform="rotate(-90 246.1 59.7)">0,81</text>
<text x="233.3" y="60.3" transform="rotate(-60 233.3 60.3)">R12,5</text>
<text x="58.1" y="70.3" transform="rotate(-90 58.1 70.3)">9,6</text>
<text x="99.1" y="66.5">78,52</text>
<text x="107.3" y="78.9" transform="rotate(-90 107.3 78.9)">12,4</text>
<text x="67.1" y="88.7" transform="rotate(-90 67.1 88.7)">28,8</text>
<text x="90.7" y="88.7" transform="rotate(-45 90.7 88.7)">R39,5</text>
<text x="112" y="84.8" transform="rotate(-90 112 84.8)">0,8</text>
<text x="133.1" y="88.7" transform="rotate(-90 133.1 88.7)">28,8</text>
<text x="82.7" y="96.3" transform="rotate(45 82.7 96.3)">5</text>
<text x="136.5" y="96.1" transform="rotate(45 136.5 96.1)">5</text>
<text x="348.7" y="133.1">60,66</text>
<text x="344.3" y="139.4">43,33</text>
<text x="359.5" y="139.4">17,34</text>
<text x="341.2" y="150.9">30,85</text>
<text x="356.4" y="153" transform="rotate(-90 356.4 153)">10,87</text>
<text x="371.3" y="150.9">4,87</text>
<text x="333.5" y="186.6" transform="rotate(-45 333.5 186.6)">R12,5</text>
<text x="88.6" y="220.1" transform="rotate(-45 88.6 220.1)">42</text>
<text x="358.4" y="274.9">SIL-027-FIB-HFCM-01-FIB01</text>
<text x="132.9" y="278.4">QTY</text>
<text x="144" y="278.4">PART NUMBER</text>
<text x="197.6" y="278.4">DESCRIPTION</text>
<text x="246.6" y="278.5">MASS (kg)</text>
<text x="358.4" y="279.4">2610</text>
<text x="135.2" y="283.6">1</text>
<text x="141.2" y="283.6">SIL-027-FIB-CIF-01</text>
<text x="172.5" y="283.7">FIBRA SILVER V27 Cubremanetas inferior</text>
<text x="246" y="283.6">0,34</text>
</g>
<g font-size="3.3">
<text x="80.7" y="94.2" transform="rotate(45 80.7 94.2)">⌀</text>
<text x="134.5" y="94.1" transform="rotate(45 134.5 94.1)">⌀</text>
<text x="86.6" y="222.1" transform="rotate(-45 86.6 222.1)">⌀</text>
</g>
<g font-size="3.1">
<text x="312.7" y="246.8">Tolerancias para dimensiones lineales y angulares sin indicación individual</text>
<text x="312.7" y="250.4">de tolerancia, según ISO 2768-1:1989</text>
<text x="312.7" y="254">Zonas de rugosidad no especificada, Ra 3.2</text>
<text x="358.6" y="286.5">1</text>
<text x="377.6" y="285.6">A3</text>
<text x="396.9" y="285.9">4 /4</text>
</g>
<g font-size="2.4">
<text x="271.1" y="244.4">MATERIAL:</text>
<text x="271.2" y="252">ACABADO SUPERFICIAL:</text>
<text x="271.3" y="247.9">Generic</text>
<text x="271.2" y="254.7">Rojo RAL 3020</text>
<text x="271.1" y="259.7">SCALE:</text>
<text x="350.4" y="260.8">DRAWN: Carlos Ruiz Madrigal</text>
<text x="391.1" y="260.6">25/09/2015</text>
<text x="350.5" y="267">CHECKED: Antonio Garcia</text>
<text x="391.2" y="266.7">25/09/2015</text>
<text x="350.5" y="271.4">DWG NO:</text>
<text x="350.7" y="276.9">Id. Ref:</text>
<text x="350.7" y="282.8">REV</text>
<text x="371.1" y="282.9">SIZE</text>
<text x="390.8" y="283">SHEET</text>
</g>
</svg>
